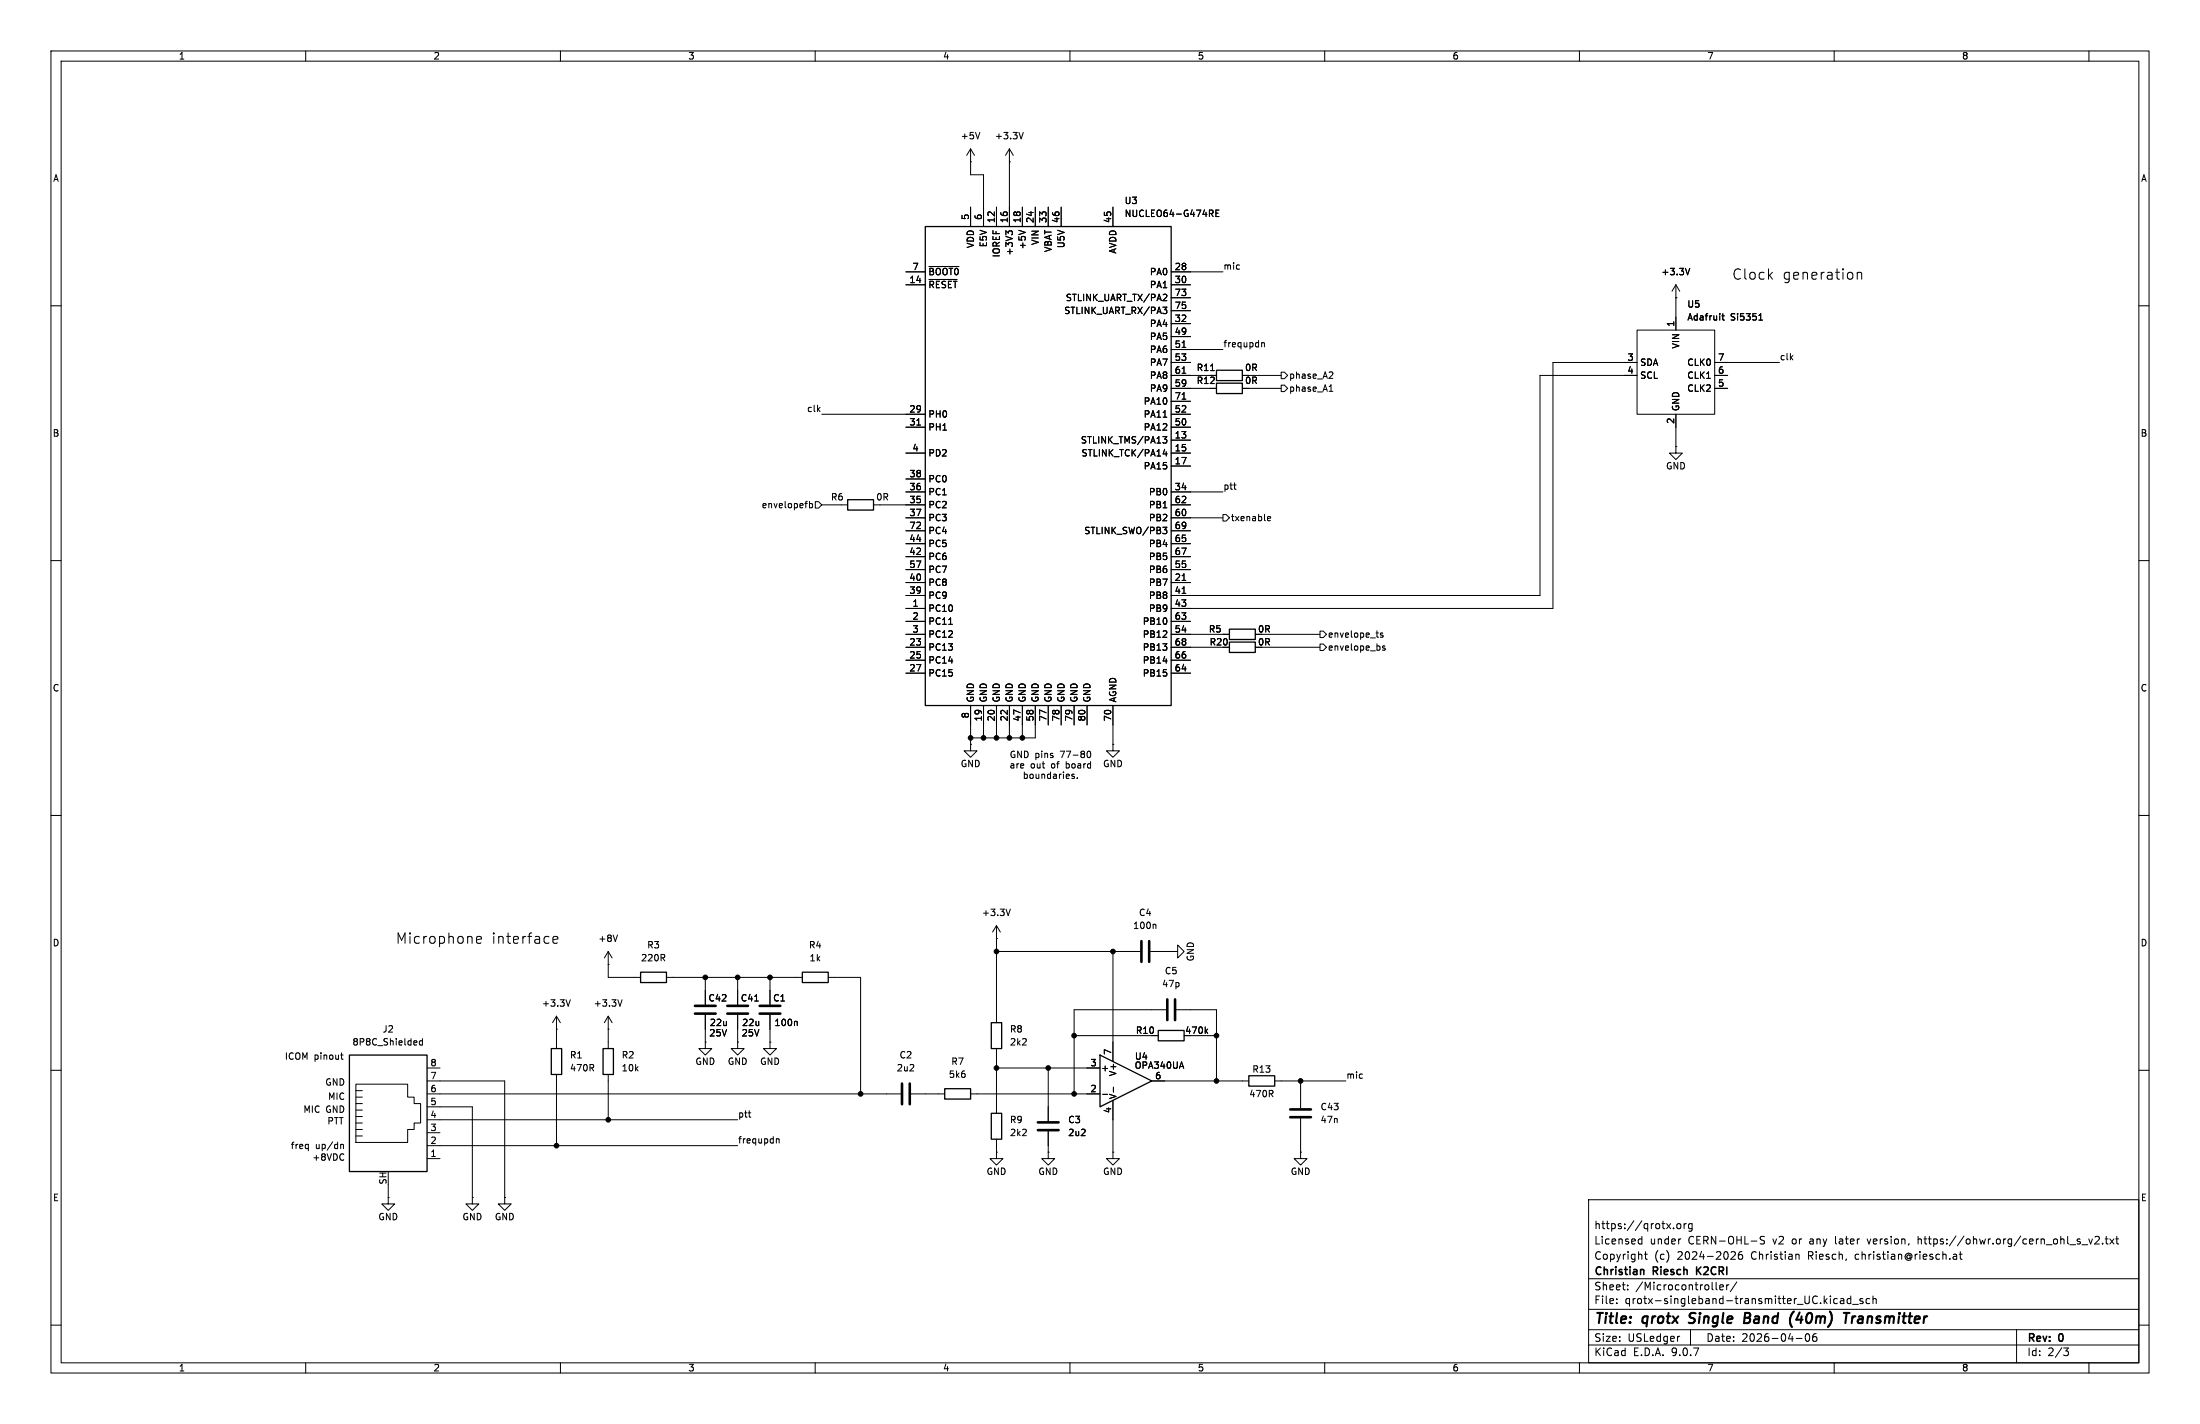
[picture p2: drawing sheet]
<svg xmlns="http://www.w3.org/2000/svg" width="432mm" height="279mm" viewBox="0 0 432 279" stroke-linecap="round" stroke-linejoin="round" font-family="sans-serif">
<g fill="none" stroke="#000" stroke-width=".2">
<path d="M10 10h411.8v259.4h-411.8zM12 12h407.8v255.4h-407.8zM60 10v2M110 10v2M160 10v2M210 10v2M260 10v2M310 10v2M360 10v2M410 10v2M190.5 31.8h.1M190.5 29.2l-.8 1.3"/>
<path d="M190.5 29.2l.8 1.3M190.5 29.2v5.1h2.5v10.2M192.3 26l-.4 1.2M198.1 31.8h.1M198.1 29.2l-.7 1.3M198.1 29.2l.8 1.3M198.1 29.2v15.3M200.8 26l-.4 1.2M177.8 53.3h3.8M177.8 55.9h3.8M182.3 52.3h5.9M182.3 54.8h5.5"/>
<path d="M190.5 40.6v3.9M195.6 40.6v3.9M197.9 45.7l-.5-.4v.8M197.9 45.5l.3-.2h.3l.2 .2M200 45.2l1.2 .4M200.7 40.6v3.9M203.2 40.6v3.9M205.7 40.6v3.9M208.3 40.6v3.9M218.4 40.6v3.9M228.5 57.7l.4 .1 .1 .3-.8 .9h.8M229.9 53.3h10.1"/>
<path d="M229.9 55.9h3.8M229.9 58.4h3.8M237.4 41.2h.5l.2 .3-.1 .3-.6 .1M237.7 41.9l.4 .6M238.6 41.8h.5M239.3 41.2h-.7v1.3h.7M328.9 58.4h.1M328.9 55.9v8.9M328.9 55.9l-.7 1.3M328.9 55.9l.8 1.3M331.7 52.6l-.5 1.3M364.5 53.4v1.4"/>
<path d="M364.5 53.6a.5 .5 0 0 1 .9 .1v1.1M10 60h2M228.2 60.3h.8l-.4 .5 .4 .1v.4l-.2 .2h-.4M229.9 73.7h8.9M229.9 76.2h8.9M229.9 71.1h3.8M229.9 61h3.8M229.9 63.5h3.8M229.9 66h3.8M229.9 68.6h10.1M229.9 78.7h3.8M232 68.2h.7"/>
<path d="M232 73.2h.7M232 78.3h.7M237.6 72.7h.7M243.8 76.2h7.7M245.1 73.7h6.4M247.6 67.2v.9M247.6 67.3h.5l.1 .8M251.5 75.6h.6l.6 .6-.6 .6h-.6zM251.5 73h.6l.6 .7-.6 .6h-.6zM260.9 76.8h.7M261.1 75.7l.1-.2v1.3M261.4 73l.2 .2-.1 .3-.7 .7h.8"/>
<path d="M321.3 64.8h15.2v16.5h-15.2zM321.3 73.7h-19v43.1h-72.4M321.3 71.1h-16.5v48.3h-74.9M336.5 73.7h2.6M336.5 76.2h2.6M336.5 71.1h12.7M338 62h.4M338.1 61.5v1.1l.3 .2M345.2 62.8h.7M345.3 61.8l.3-.3v1.3M419.8 60h2M158.9 98.4v1.2"/>
<path d="M158.9 98.9l.3-.1 .3 .2-.1 .6h-.5M160 98.4h.7l.6 .7-.6 .6h-.7zM161.3 99.1h5.1M161.3 81.3h20.3M171.4 99.1h10.2M177.8 83.8h3.8M177.8 88.9h3.8M177.8 94h3.8M177.8 96.5h3.8M179.9 83.4h.8M228.2 85.7h.8l-.4 .5 .4 .1v.5l-.2 .1h-.5M228.3 81.9h.7"/>
<path d="M228.6 88.1l-.3 1h.8M228.9 88.6v.9M229.9 99.1h3.8M229.9 81.3h3.8M229.9 83.8h3.8M229.9 88.9h3.8M229.9 96.5h10.1M229.9 86.4h3.8M229.9 91.4h3.8M242.1 95.2h.5M242.5 96h.1M328.9 87.6v1.3h1.3l-1.3 1.3-1.2-1.3h1.2"/>
<path d="M328.9 87.6h.1M328.9 81.3v6.3M10 110h2M177.8 101.6h3.8M177.8 104.1h3.8M177.8 106.7h3.8M177.8 109.2h3.8M177.8 111.8h3.8M177.8 114.3h3.8M177.8 116.8h3.8M177.8 119.4h3.8M228.2 103.4h.8l-.4 .5 .4 .2v.4l-.2 .2h-.4"/>
<path d="M229.9 101.6h10.1M229.9 104.1h3.8M229.9 106.7h3.8M229.9 109.2h3.8M229.9 111.8h3.8M229.9 114.3h3.8M232 113.9h.7M232 116.4h.7M240 101h.7l.6 .6-.6 .6h-.7zM248.8 101.8l.6-.2-.1-.2-.3-.1-.2 .2v.6h.5M419.8 110h2M177.8 127h3.8"/>
<path d="M177.8 121.9h3.8M177.8 124.5h3.8M177.8 129.5h3.8M177.8 132.1h3.8M186.2 122.5h.7M190.5 138.4v7.7M193 138.4v6.4M195.6 138.4v6.4M198.1 138.4v6.4M200.7 138.4v6.4M203.2 138.4v6.4h-12.7M205.7 138.4v3.8"/>
<path d="M208.3 138.4v3.8M210.8 138.4v3.8M213.4 138.4v3.8M218.4 138.4v7.7M229.9 127h11.4M229.9 121.9h3.8M229.9 124.5h11.4M229.9 129.5h3.8M229.9 132.1h3.8M247.6 127h11.5M247.6 124.5h11.5M259.1 123.8h.6l.6 .7-.6 .6h-.6z"/>
<path d="M259.1 126.4h.6l.6 .6-.6 .6h-.6zM271.4 124.3l-.3-.1-.2 .2 .1 .2 .4 .1v.3h-.5M271.8 126.8l-.3-.1-.2 .2 .1 .2 .4 .1v.3h-.5M10 160h2M190.5 146.1v1.2h1.3l-1.3 1.3-1.3-1.3h1.3M190.5 146.1h.1M210.8 152l-.3-.1-.1 .2v.2l.4 .1v.3h-.4M211.4 152.6v.1M213.5 147.5l.2-.1a.68 .68 0 0 1 .4 .6 .68 .68 0 0 1-.4 .7l-.3-.5zM218.4 146.1v1.2h1.3l-1.3 1.3-1.2-1.3h1.2M218.4 146.1h.1M419.8 160h2"/>
<path d="M198.3 178.4l-.4 1.2M93.5 184.4l1-.2-.1-.4-.6-.1-.3 .3 .1 1h.8M108.5 184.4l1-.2-.1-.4-.6-.1-.3 .3 .1 1h.8M109.2 199.4v6.3M109.2 199.4l-.7 1.3M109.2 199.4l.8 1.3M111.9 196.2l-.4 1.2M119.4 189.2h.1M119.4 186.7v5.1h6.3M119.4 199.4v6.3M119.4 199.4l-.8 1.3M119.4 199.4l.7 1.3"/>
<path d="M119.4 186.7l-.8 1.3M119.4 186.7l.7 1.3M121.2 183.5l-.4 1.2M122.1 196.2l-.4 1.2M130.8 191.8h26.7M138.4 191.8v5.3M138.4 199.1v5.4M144.8 191.8v5.3M144.8 199.1v5.4M148.1 196.4h.7M151.1 191.8v5.3M151.1 199.1v5.4"/>
<path d="M162.6 191.8h6.3v22.8M195.6 184.2h.1M195.6 181.6v19.1M195.6 181.6l-.8 1.3M195.6 181.6l.7 1.3M195.6 186.7h28.2M218.4 186.7v21.6M225.8 186.7h4.1M226.7 181.3l.2 .2v.7M228.9 198.1h-18.1v16.5M229.9 186.7h1.2v-1.3l1.3 1.3-1.3 1.3v-1.3M229.9 186.7h.1"/>
<path d="M230.9 198.1h7.9v14M10 210h2M66.9 207h.4M67 206.6v1.1l.3 .1M69.8 217.8h1.3M69.8 219.1h1.3M69.8 212.7h10.2v2.6h1.3v1.2h1.2v3.8h-1.2v1.3h-1.3v2.6h-10.2zM69.8 216.5h1.3M69.8 214h1.3M69.8 215.3h1.3M82.9 203.8v1.2M82.9 204.3l-.4-.1-.2 .2 .1 .6h.5"/>
<path d="M83.8 212.1h15.3v22.9M83.8 209.6h2.6M83.8 214.6h93M83.8 217.2h8.9v17.8M83.8 219.7h61M109.2 201.9h.1M109.2 210.8v14M119.4 201.9h.1M119.4 210.8v8.9M138.4 204.5v1.2h1.3l-1.3 1.3-1.2-1.3h1.2M138.4 204.5h.1M144.8 204.5v1.2h1.2l-1.2 1.3-1.3-1.3h1.3"/>
<path d="M144.8 204.5h.1M146.9 218.4h.5M147.2 219.2h.2M151.1 204.5v1.2h1.3l-1.3 1.3-1.2-1.3h1.2M151.1 204.5h.1M156.3 200.4l.2 .2v.6M178.8 214.6h6.6M190.5 214.6h25.4M195.6 205.7v12.7M195.6 209.6h20.3M205.7 209.6v10.4M210.8 203.2h16.5"/>
<path d="M216.4 214.7h1M218.4 215.9v10.2M218.5 213.3v1M226.1 212.1h19M233.7 203.2h5.1M236.7 202.3l.3 .5M237 201.9l-.4 .5M250.2 212.1h14M255.3 212.1v5.3M255.3 219.5v6.6M419.8 210h2M66.9 224.5v.9"/>
<path d="M66.9 224.6h.5v.8M69.8 220.3h1.3M69.8 221.6h1.3M69.8 222.9h1.3M76.2 235v1.2h1.3l-1.3 1.3-1.3-1.3h1.3M76.2 235h.1M76.2 232.4v2.6M83.8 222.3h2.6M83.8 224.8h61M83.8 227.3h2.6M92.7 235v1.2h1.3l-1.3 1.3-1.3-1.3h1.3M92.7 235h.1"/>
<path d="M99.1 235v1.2h1.2l-1.2 1.3-1.3-1.3h1.3M99.1 235h.1M152.4 223.4v.9M152.4 223.6l.5-.1v.8M195.6 226.1v1.2h1.2l-1.2 1.3-1.3-1.3h1.3M195.6 226.1h.1M195.6 223.5v2.6M205.7 226.1v1.2h1.3l-1.3 1.3-1.2-1.3h1.2M205.7 226.1h.1M205.7 222v4.1M218.4 226.1v1.2h1.3l-1.3 1.3-1.2-1.3h1.2M218.4 226.1h.1"/>
<path d="M255.3 226.1v1.2h1.2l-1.2 1.3-1.3-1.3h1.3M255.3 226.1h.1M311.8 235.4h108v32h-108zM10 260h2M311.8 256.9h108M311.8 250.9h108M317.3 255.6v.2M317.3 254.9v.1M319.5 252.9v.2M319.5 252.2v.1M321.7 244h.6M321.7 243.2h.6"/>
<path d="M322.3 242.6v1.5M322.8 246.1h.5M323 245.6v1.3l.3 .2M328.5 240.9v.2M329.3 240.2l.3-.1 .3 .3v.4l-.3 .3-.3-.1-.2-.2zM329.8 243.1h.1M330.5 240.1v1M331 240.1l-.3 .1-.2 .2M332.1 240.2l-.4-.1-.3 .3 .1 .6h.6M332.1 240.1v1.2l-.3 .3-.3-.1M336.8 251.6v1.3l.2 .2M337.5 252.6l.8-.2-.1-.2-.4-.1-.3 .2 .1 .7h.6"/>
<path d="M338.9 252.1v1M339.3 252.1l-.3 .1-.1 .2M339.8 245.7l.5-.1 .2 .1 .1 .3-.9 1.1h.9M340.9 251.5l-1.3 1.9M341.9 245.6a.59 .59 0 0 0-.7 .6v.6l.1 .2 .5 .1 .2-.2v-.5l-.1-.2h-.4l-.3 .2M346.3 242.7l-.5-.1-.3 .1v.5l.7 .2 .1 .4-.3 .3-.5-.1M352.5 246.2h.5l.1 .9M360.6 254.9l-.4-.1-.3 .3 .1 .6h.6M361.3 254.9h.5l.1 .9M361.9 255.1l-.5 .1a.29 .29 0 0 0-.2 .3 .29 .29 0 0 0 .2 .3l.5-.1M363.3 254.9l-.5-.1-.3 .3 .2 .6h.6M363.3 254.3v1.5"/>
<path d="M363.6 255.9h1.2M365.6 254.9l-.3-.1-.3 .2 .1 .2 .5 .2v.3h-.6M366.5 243.1l.3 1M367 254.9l-.5-.1-.2 .3 .1 .6h.6M367.6 254.9l.2-.1 .4 .1 .1 .9M367.6 254.3v1.5M376.5 242.6v1.5M376.7 243.1l-.2 .1M383.4 246.2h.6v.9M384 246.4l-.5 .1a.29 .29 0 0 0-.2 .3 .29 .29 0 0 0 .2 .3l.5-.1M384.5 246.1h.6M384.8 245.6v1.3l.3 .2"/>
<path d="M408.6 244.2h1.2M410 243.1l.3 1 .4-1M411.2 242.7l.6-.1 .2 .1v.3l-.9 1.1h.9M412.7 243.9v.2M413.2 243.1h.6M413.4 242.6v1.3l.4 .2M414.1 243.1l.8 1M414.9 243.1l-.8 1M415.3 243.1h.5M415.5 242.6v1.3l.3 .2M419.8 260h2M60 267.4v2"/>
<path d="M110 267.4v2M160 267.4v2M210 267.4v2M260 267.4v2M310 267.4v2M311.8 263.9h108M311.8 260.9h108M329.5 262.2h.2M331.8 260.9v3M352.5 262.6h1.2M354.5 261.8a.81 .81 0 0 0 .3 1.4l.2-.2 .2-.4-.2-.8M356 261.8a1.17 1.17 0 0 0-.1 1.3h.6l.1-.6-.3-.2h-.4l-.1 .2"/>
<path d="M360 267.4v2M395.8 260.9v6.5M405 264.5h1l-.5 .6 .4 .1 .1 .5-.3 .3h-.4M410 267.4v2"/>
</g>
<path d="M331.4 259.5l.3 .1M331.8 257.8l-.1 .6M342.4 258.6h.7M343.1 258.6l.3 .1M343.2 257.6h-.7l-.2 2 1-.1M343.3 258.5l-.2 .1M352.1 257.3l-.1 .1M353.2 257.5l-.6 1.4h1.2M361.9 257.6h1.1M362.4 257.6l-.2 2M363.6 258.3l-.2 1.3M364.2 258.3l-.4 .1-.2 .3" fill="none" stroke="#000" stroke-width=".4"/>
<path d="M322.4 249.1l.2 .2v.8M333 248.6v1.5M333.9 248.6l-.9 .8" fill="none" stroke="#000" stroke-width=".3"/>
<g fill="none" stroke="#000" stroke-width=".25">
<path d="M181.6 44.5h48.3v93.9h-48.3zM238.8 72.6h5v2.1h-5zM238.8 75.2h5v2h-5zM166.4 98h5v2.1h-5zM241.3 126h5.1v2h-5.1zM241.3 123.4h5.1v2.1h-5.1zM125.7 190.8h5.1v2h-5.1zM157.5 190.8h5.1v2h-5.1zM68.6 207h15.2v22.9h-15.2zM108.2 205.7h2v5.1h-2zM118.4 205.7h2v5.1h-2zM185.4 213.6h5.1v2h-5.1z"/>
<path d="M194.6 218.4h2v5.1h-2zM194.6 200.7h2v5h-2zM215.9 207l10.2 5.1-10.2 5.1zM227.3 202.2h5.1v2h-5.1zM245.1 211.1h5.1v2h-5.1z"/>
</g>
<g fill="none" stroke="#000" stroke-width=".51">
<path d="M136.4 197.4h4.1M136.4 198.9h4.1M142.7 197.4h4.1M142.7 198.9h4.1M149.1 197.4h4.1M149.1 198.9h4.1M224 184.7v4M225.6 184.7v4M229.1 196.1v4.1M230.6 196.1v4.1M177 212.6v4.1M178.6 212.6v4.1"/>
<path d="M253.2 217.7h4.1M253.2 219.2h4.1M203.7 220.2h4.1M203.7 221.7h4.1"/>
</g>
<g fill="#000" stroke="#000" stroke-width=".2">
<circle cx="190.5" cy="144.8" r=".46"/>
<circle cx="193" cy="144.8" r=".46"/>
<circle cx="195.6" cy="144.8" r=".46"/>
<circle cx="198.1" cy="144.8" r=".46"/>
<circle cx="200.7" cy="144.8" r=".46"/>
<circle cx="138.4" cy="191.8" r=".46"/>
<circle cx="144.8" cy="191.8" r=".46"/>
<circle cx="151.1" cy="191.8" r=".46"/>
<circle cx="195.6" cy="186.7" r=".46"/>
<circle cx="218.4" cy="186.7" r=".46"/>
<circle cx="119.4" cy="219.7" r=".46"/>
<circle cx="168.9" cy="214.6" r=".46"/>
<circle cx="195.6" cy="209.6" r=".46"/>
<circle cx="205.7" cy="209.6" r=".46"/>
<circle cx="210.8" cy="214.6" r=".46"/>
<circle cx="210.8" cy="203.2" r=".46"/>
<circle cx="238.8" cy="212.1" r=".46"/>
<circle cx="238.8" cy="203.2" r=".46"/>
<circle cx="255.3" cy="212.1" r=".46"/>
<circle cx="109.2" cy="224.8" r=".46"/>
</g>
<g font-size="2.8">
<text x="339.9" y="55.1">Clock</text>
<text x="349.8" y="55.1">generation</text>
<text x="77.7" y="185.4">Microphone</text>
<text x="96.5" y="185.4">interface</text>
<text x="312.8" y="260.3">Title:</text>
<text x="322.5" y="260.3">qrotx</text>
<text x="332.4" y="260.3">Single</text>
<text x="344" y="260.3">Band</text>
<text x="353.7" y="260.3">(40m)</text>
<text x="365.2" y="260.3">Transmitter</text>
</g>
<g font-size="2.1">
<text x="312.8" y="244.4">Licensed</text>
<text x="312.8" y="241.4">https://qrotx.org</text>
<text x="323.8" y="244.4">under</text>
<text x="331.4" y="244.4">CERN-OHL-S</text>
<text x="348.1" y="244.4">v2</text>
<text x="352" y="244.4">or</text>
<text x="355.6" y="244.4">any</text>
<text x="360.7" y="244.4">later</text>
<text x="367.3" y="244.4">version,</text>
<text x="377.3" y="244.4">https://ohwr.org/cern_ohl_s_v2.txt</text>
<text x="312.8" y="250.6">Christian</text>
<text x="312.8" y="247.4">Copyright</text>
<text x="324.5" y="250.6">Riesch</text>
<text x="324.7" y="247.4">(c)</text>
<text x="329.3" y="247.4">2024-2026</text>
<text x="333.6" y="250.6">K2CRI</text>
<text x="343.8" y="247.4">Christian</text>
<text x="355.1" y="247.4">Riesch,</text>
<text x="364.5" y="247.4">christian@riesch.at</text>
<text x="312.8" y="256.1">File:</text>
<text x="312.8" y="253.4">Sheet:</text>
<text x="318.9" y="256.1">qrotx-singleband-transmitter_UC.kicad_sch</text>
<text x="321" y="253.4">/Microcontroller/</text>
<text x="312.8" y="263.5">Size:</text>
<text x="319.5" y="263.5">USLedger</text>
<text x="334.8" y="263.5">Date:</text>
<text x="341.8" y="263.5">2026-04-06</text>
<text x="397.8" y="263.7">Rev:</text>
<text x="404.2" y="263.7">0</text>
<text x="312.8" y="266.3">KiCad</text>
<text x="320.5" y="266.3">E.D.A.</text>
<text x="328.1" y="266.3">9.0.7</text>
<text x="397.8" y="266.3">Id:</text>
<text x="401.9" y="266.3">2/3</text>
</g>
<g font-size="1.8">
<text x="35" y="11.9">1</text>
<text x="85" y="11.9">2</text>
<text x="135" y="11.9">3</text>
<text x="185" y="11.9">4</text>
<text x="235" y="11.9">5</text>
<text x="285" y="11.9">6</text>
<text x="335" y="11.9">7</text>
<text x="385" y="11.9">8</text>
<text x="188.5" y="27.5">+5V</text>
<text x="195.2" y="27.5">+3.3V</text>
<text x="10.3" y="35.9">A</text>
<text x="420.1" y="35.9">A</text>
<text x="220.6" y="40.2">U3</text>
<text x="190.2" y="43.3" transform="rotate(-90 190.2 43.3)">5</text>
<text x="192.8" y="43.3" transform="rotate(-90 192.8 43.3)">6</text>
<text x="195.3" y="43.9" transform="rotate(-90 195.3 43.9)">12</text>
<text x="197.9" y="43.9" transform="rotate(-90 197.9 43.9)">16</text>
<text x="200.4" y="43.9" transform="rotate(-90 200.4 43.9)">18</text>
<text x="202.9" y="43.9" transform="rotate(-90 202.9 43.9)">24</text>
<text x="205.5" y="43.9" transform="rotate(-90 205.5 43.9)">33</text>
<text x="208" y="43.9" transform="rotate(-90 208 43.9)">46</text>
<text x="218.2" y="43.9" transform="rotate(-90 218.2 43.9)">45</text>
<text x="220.6" y="42.8">NUCLEO64-G474RE</text>
<text x="179" y="53.1">7</text>
<text x="191.4" y="48.8" transform="rotate(-90 191.4 48.8)">VDD</text>
<text x="193.9" y="48.6" transform="rotate(-90 193.9 48.6)">E5V</text>
<text x="196.4" y="50.6" transform="rotate(-90 196.4 50.6)">IOREF</text>
<text x="199" y="50.2" transform="rotate(-90 199 50.2)">+3V3</text>
<text x="201.5" y="49" transform="rotate(-90 201.5 49)">+5V</text>
<text x="204.1" y="48.2" transform="rotate(-90 204.1 48.2)">VIN</text>
<text x="206.6" y="49.6" transform="rotate(-90 206.6 49.6)">VBAT</text>
<text x="209.1" y="48.8" transform="rotate(-90 209.1 48.8)">U5V</text>
<text x="219.3" y="49.9" transform="rotate(-90 219.3 49.9)">AVDD</text>
<text x="230.5" y="53.1">28</text>
<text x="240" y="53">mic</text>
<text x="178.4" y="55.6">14</text>
<text x="182.1" y="54.2">~{BOOT0}</text>
<text x="182.1" y="56.7">~{RESET}</text>
<text x="209.1" y="59.3">STLINK_UART_TX/PA2</text>
<text x="225.6" y="54.2">PA0</text>
<text x="225.6" y="56.7">PA1</text>
<text x="230.5" y="55.6">30</text>
<text x="230.5" y="58.2">73</text>
<text x="326" y="54.2">+3.3V</text>
<text x="208.8" y="61.8">STLINK_UART_RX/PA3</text>
<text x="225.6" y="64.4">PA4</text>
<text x="230.5" y="60.7">75</text>
<text x="230.5" y="63.2">32</text>
<text x="230.5" y="65.8">49</text>
<text x="328.7" y="64.2" transform="rotate(-90 328.7 64.2)">1</text>
<text x="331.1" y="63.1">Adafruit</text>
<text x="331.1" y="60.6">U5</text>
<text x="339.6" y="63.1">Si5351</text>
<text x="225.6" y="66.9">PA5</text>
<text x="225.6" y="69.4">PA6</text>
<text x="225.6" y="72">PA7</text>
<text x="230.5" y="68.3">51</text>
<text x="230.5" y="70.9">53</text>
<text x="240" y="68.2">frequpdn</text>
<text x="319.3" y="70.9">3</text>
<text x="321.8" y="72">SDA</text>
<text x="329.8" y="68.5" transform="rotate(-90 329.8 68.5)">VIN</text>
<text x="331.1" y="72">CLK0</text>
<text x="337.1" y="70.9">7</text>
<text x="349.2" y="70.8">clk</text>
<text x="225.6" y="74.5">PA8</text>
<text x="225.6" y="77.1">PA9</text>
<text x="230.5" y="73.4">61</text>
<text x="230.5" y="75.9">59</text>
<text x="234.8" y="73">R11</text>
<text x="234.8" y="75.5">R12</text>
<text x="244.3" y="73">0R</text>
<text x="244.3" y="75.5">0R</text>
<text x="252.9" y="77.1">phase_A1</text>
<text x="252.9" y="74.5">phase_A2</text>
<text x="319.3" y="73.4">4</text>
<text x="321.8" y="74.5">SCL</text>
<text x="331.1" y="74.5">CLK1</text>
<text x="331.1" y="77.1">CLK2</text>
<text x="337.1" y="73.4">6</text>
<text x="337.1" y="75.9">5</text>
<text x="158.3" y="80.9">clk</text>
<text x="178.4" y="81">29</text>
<text x="178.4" y="83.6">31</text>
<text x="182.1" y="82.1">PH0</text>
<text x="224.4" y="79.6">PA10</text>
<text x="224.4" y="82.1">PA11</text>
<text x="230.5" y="78.5">71</text>
<text x="230.5" y="81">52</text>
<text x="230.5" y="83.6">50</text>
<text x="328.7" y="83.3" transform="rotate(-90 328.7 83.3)">2</text>
<text x="329.8" y="80.8" transform="rotate(-90 329.8 80.8)">GND</text>
<text x="10.3" y="85.9">B</text>
<text x="179" y="88.6">4</text>
<text x="182.1" y="84.7">PH1</text>
<text x="182.1" y="89.8">PD2</text>
<text x="212" y="87.2">STLINK_TMS/PA13</text>
<text x="212.2" y="89.8">STLINK_TCK/PA14</text>
<text x="224.4" y="84.7">PA12</text>
<text x="230.5" y="86.1">13</text>
<text x="230.5" y="88.6">15</text>
<text x="420.1" y="85.9">B</text>
<text x="178.4" y="93.7">38</text>
<text x="182.1" y="94.8">PC0</text>
<text x="224.4" y="92.3">PA15</text>
<text x="230.5" y="91.2">17</text>
<text x="326.9" y="92.3">GND</text>
<text x="149.4" y="99.9">envelopefb</text>
<text x="163" y="98.4">R6</text>
<text x="171.9" y="98.4">0R</text>
<text x="178.4" y="96.3">36</text>
<text x="178.4" y="98.8">35</text>
<text x="178.4" y="101.3">37</text>
<text x="182.1" y="97.4">PC1</text>
<text x="182.1" y="99.9">PC2</text>
<text x="225.4" y="97.4">PB0</text>
<text x="225.4" y="99.9">PB1</text>
<text x="230.5" y="96.3">34</text>
<text x="230.5" y="98.8">62</text>
<text x="230.5" y="101.3">60</text>
<text x="240" y="96.2">ptt</text>
<text x="178.4" y="103.9">72</text>
<text x="178.4" y="106.4">44</text>
<text x="182.1" y="102.5">PC3</text>
<text x="182.1" y="105">PC4</text>
<text x="182.1" y="107.5">PC5</text>
<text x="212.7" y="105">STLINK_SWO/PB3</text>
<text x="225.4" y="102.5">PB2</text>
<text x="225.4" y="107.5">PB4</text>
<text x="230.5" y="103.9">69</text>
<text x="230.5" y="106.4">65</text>
<text x="241.5" y="102.5">txenable</text>
<text x="178.4" y="109">42</text>
<text x="178.4" y="111.5">57</text>
<text x="182.1" y="110.1">PC6</text>
<text x="182.1" y="112.6">PC7</text>
<text x="225.4" y="110.1">PB5</text>
<text x="225.4" y="112.6">PB6</text>
<text x="230.5" y="109">67</text>
<text x="230.5" y="111.5">55</text>
<text x="178.4" y="114">40</text>
<text x="178.4" y="116.6">39</text>
<text x="179" y="119.1">1</text>
<text x="182.1" y="115.2">PC8</text>
<text x="182.1" y="117.7">PC9</text>
<text x="225.4" y="115.2">PB7</text>
<text x="225.4" y="117.7">PB8</text>
<text x="230.5" y="114">21</text>
<text x="230.5" y="116.6">41</text>
<text x="230.5" y="119.1">43</text>
<text x="179" y="121.7">2</text>
<text x="179" y="124.2">3</text>
<text x="182.1" y="120.2">PC10</text>
<text x="182.1" y="122.8">PC11</text>
<text x="182.1" y="125.3">PC12</text>
<text x="224.2" y="122.8">PB10</text>
<text x="224.2" y="125.3">PB12</text>
<text x="225.4" y="120.2">PB9</text>
<text x="230.5" y="121.7">63</text>
<text x="230.5" y="124.2">54</text>
<text x="237.2" y="124.3">R5</text>
<text x="246.8" y="124.3">0R</text>
<text x="260.5" y="125.3">envelope_ts</text>
<text x="178.4" y="126.7">23</text>
<text x="178.4" y="129.3">25</text>
<text x="178.4" y="131.8">27</text>
<text x="182.1" y="127.9">PC13</text>
<text x="182.1" y="130.4">PC14</text>
<text x="224.2" y="127.9">PB13</text>
<text x="224.2" y="130.4">PB14</text>
<text x="230.5" y="126.7">68</text>
<text x="230.5" y="129.3">66</text>
<text x="230.5" y="131.8">64</text>
<text x="237.3" y="126.8">R20</text>
<text x="246.8" y="126.8">0R</text>
<text x="260.5" y="127.9">envelope_bs</text>
<text x="10.3" y="135.9">C</text>
<text x="182.1" y="132.9">PC15</text>
<text x="191.4" y="137.9" transform="rotate(-90 191.4 137.9)">GND</text>
<text x="193.9" y="137.9" transform="rotate(-90 193.9 137.9)">GND</text>
<text x="196.4" y="137.9" transform="rotate(-90 196.4 137.9)">GND</text>
<text x="199" y="137.9" transform="rotate(-90 199 137.9)">GND</text>
<text x="201.5" y="137.9" transform="rotate(-90 201.5 137.9)">GND</text>
<text x="204.1" y="137.9" transform="rotate(-90 204.1 137.9)">GND</text>
<text x="206.6" y="137.9" transform="rotate(-90 206.6 137.9)">GND</text>
<text x="209.1" y="137.9" transform="rotate(-90 209.1 137.9)">GND</text>
<text x="211.7" y="137.9" transform="rotate(-90 211.7 137.9)">GND</text>
<text x="214.2" y="137.9" transform="rotate(-90 214.2 137.9)">GND</text>
<text x="219.3" y="137.9" transform="rotate(-90 219.3 137.9)">AGND</text>
<text x="224.2" y="132.9">PB15</text>
<text x="420.1" y="135.9">C</text>
<text x="190.2" y="141" transform="rotate(-90 190.2 141)">8</text>
<text x="192.8" y="141.6" transform="rotate(-90 192.8 141.6)">19</text>
<text x="195.3" y="141.6" transform="rotate(-90 195.3 141.6)">20</text>
<text x="197.9" y="141.6" transform="rotate(-90 197.9 141.6)">22</text>
<text x="200.4" y="141.6" transform="rotate(-90 200.4 141.6)">47</text>
<text x="202.9" y="141.6" transform="rotate(-90 202.9 141.6)">58</text>
<text x="205.5" y="141.6" transform="rotate(-90 205.5 141.6)">77</text>
<text x="208" y="141.6" transform="rotate(-90 208 141.6)">78</text>
<text x="210.6" y="141.6" transform="rotate(-90 210.6 141.6)">79</text>
<text x="213.1" y="141.6" transform="rotate(-90 213.1 141.6)">80</text>
<text x="218.2" y="141.6" transform="rotate(-90 218.2 141.6)">70</text>
<text x="198.1" y="148.9">GND pins</text>
<text x="208.2" y="148.9">77-80</text>
<text x="188.5" y="150.7">GND</text>
<text x="198" y="151">are</text>
<text x="200.6" y="153">boundaries.</text>
<text x="202.2" y="151">out</text>
<text x="206.4" y="151">of</text>
<text x="209.5" y="151">board</text>
<text x="216.4" y="150.7">GND</text>
<text x="192.6" y="179.9">+3.3V</text>
<text x="223.4" y="179.9">C4</text>
<text x="10.3" y="185.9">D</text>
<text x="117.3" y="185">+8V</text>
<text x="222.3" y="182.5">100n</text>
<text x="420.1" y="185.9">D</text>
<text x="125.7" y="188.8">220R</text>
<text x="126.9" y="186.3">R3</text>
<text x="158.7" y="186.3">R4</text>
<text x="158.8" y="188.8">1k</text>
<text x="228.5" y="191.4">C5</text>
<text x="234.5" y="188.7" transform="rotate(-90 234.5 188.7)">GND</text>
<text x="106.3" y="197.7">+3.3V</text>
<text x="116.4" y="197.7">+3.3V</text>
<text x="138.9" y="196.7">C42</text>
<text x="145.3" y="196.7">C41</text>
<text x="151.6" y="196.7">C1</text>
<text x="228" y="193.9">47p</text>
<text x="75" y="202.8">J2</text>
<text x="139.1" y="203.6">25V</text>
<text x="139.2" y="201.5">22u</text>
<text x="145.5" y="203.6">25V</text>
<text x="145.6" y="201.5">22u</text>
<text x="151.9" y="201.5">100n</text>
<text x="198.1" y="202.8">R8</text>
<text x="222.8" y="203">R10</text>
<text x="232.5" y="203">470k</text>
<text x="55.8" y="208.1">ICOM pinout</text>
<text x="69.1" y="205.3">8P8C_Shielded</text>
<text x="84.4" y="209.3">8</text>
<text x="111.8" y="207.9">R1</text>
<text x="121.9" y="207.9">R2</text>
<text x="136.4" y="209.1">GND</text>
<text x="142.7" y="209.1">GND</text>
<text x="149.1" y="209.1">GND</text>
<text x="176.5" y="207.9">C2</text>
<text x="186.6" y="209.1">R7</text>
<text x="198.1" y="205.3">2k2</text>
<text x="213.9" y="209.3">3</text>
<text x="218.2" y="207.1" transform="rotate(-90 218.2 207.1)">7</text>
<text x="222.6" y="209.9">OPA340UA</text>
<text x="222.7" y="208.1">U4</text>
<text x="63.7" y="213.2">GND</text>
<text x="84.4" y="211.8">7</text>
<text x="84.4" y="214.4">6</text>
<text x="111.8" y="210.4">470R</text>
<text x="121.9" y="210.4">10k</text>
<text x="175.9" y="210.4">2u2</text>
<text x="186.1" y="211.7">5k6</text>
<text x="213.9" y="214.4">2</text>
<text x="216" y="210.4">+</text>
<text x="219.3" y="215.8" transform="rotate(-90 219.3 215.8)">V-</text>
<text x="219.3" y="211.3" transform="rotate(-90 219.3 211.3)">V+</text>
<text x="226.6" y="211.8">6</text>
<text x="245.1" y="215.5">470R</text>
<text x="245.7" y="210.7">R13</text>
<text x="264.2" y="211.7">mic</text>
<text x="59.5" y="218.5">MIC</text>
<text x="63.9" y="218.5">GND</text>
<text x="64.2" y="220.8">PTT</text>
<text x="64.3" y="216">MIC</text>
<text x="84.4" y="216.9">5</text>
<text x="84.4" y="219.5">4</text>
<text x="84.4" y="222">3</text>
<text x="144.8" y="219.4">ptt</text>
<text x="198.1" y="220.6">R9</text>
<text x="209.6" y="220.6">C3</text>
<text x="218.2" y="218.5" transform="rotate(-90 218.2 218.5)">4</text>
<text x="259.1" y="218">C43</text>
<text x="259.1" y="220.6">47n</text>
<text x="57" y="225.7">freq</text>
<text x="61.2" y="227.9">+8VDC</text>
<text x="61.9" y="225.7">up/dn</text>
<text x="84.4" y="224.5">2</text>
<text x="84.4" y="227.1">1</text>
<text x="144.8" y="224.4">frequpdn</text>
<text x="198.1" y="223.1">2k2</text>
<text x="209.6" y="223.1">2u2</text>
<text x="75.9" y="232.5" transform="rotate(-90 75.9 232.5)">SH</text>
<text x="193.5" y="230.7">GND</text>
<text x="203.7" y="230.7">GND</text>
<text x="216.4" y="230.7">GND</text>
<text x="253.2" y="230.7">GND</text>
<text x="10.3" y="235.9">E</text>
<text x="74.2" y="239.6">GND</text>
<text x="90.7" y="239.6">GND</text>
<text x="97" y="239.6">GND</text>
<text x="420.1" y="235.9">E</text>
<text x="35" y="269.3">1</text>
<text x="85" y="269.3">2</text>
<text x="135" y="269.3">3</text>
<text x="185" y="269.3">4</text>
<text x="235" y="269.3">5</text>
<text x="285" y="269.3">6</text>
<text x="335" y="269.3">7</text>
<text x="385" y="269.3">8</text>
</g>
</svg>
